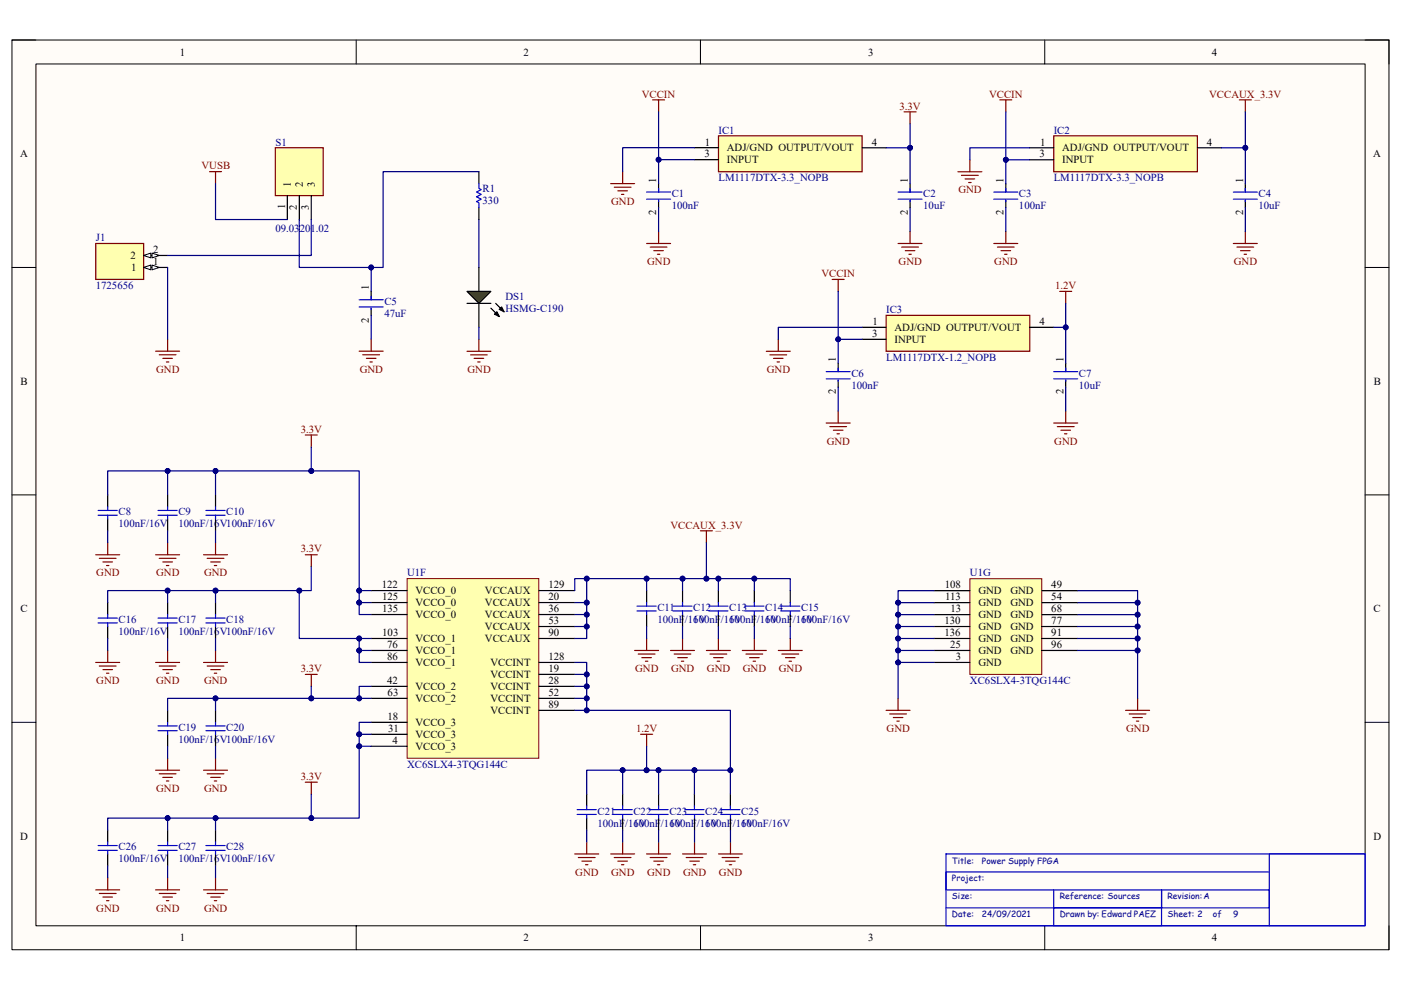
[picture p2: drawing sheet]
<svg xmlns="http://www.w3.org/2000/svg" width="297mm" height="210mm" viewBox="0 0 297 210" stroke-linecap="round" stroke-linejoin="round" font-family="sans-serif">
<path d="M2.5 8.5h292v192.9h-292z" fill="#fffcf8"/>
<path d="M2.5 8.5h292v192.9h-292z" fill="none" stroke="#000" stroke-width=".21"/>
<path d="M7.6 13.6h281.8v182.8h-281.8z" fill="#fffcf8"/>
<g fill="none" stroke="#000" stroke-width=".21">
<path d="M2.5 8.5h5.1M7.6 13.6h281.8v182.8h-281.8zM75.5 8.5v5.1M148.5 8.5v5.1M221.5 8.5v5.1M289.4 8.5h5.1v5.1M2.5 56.7h5.1M289.4 56.7h5.1M2.5 105h5.1M289.4 105h5.1M2.5 153.2h5.1M289.4 153.2h5.1"/>
<path d="M75.5 196.4v5M148.5 196.4v5M221.5 196.4v5M294.5 196.4v5"/>
</g>
<path d="M200.6 181.1h88.8v15.3h-88.8zM223.4 188.7v3.9h22.9v-3.9v7.7h-22.9v-3.8M269.1 184.9h-68.5v3.8h68.5v3.9h-68.5M289.4 181.1h-20.3v15.3" fill="none" stroke="#00f" stroke-width=".25"/>
<path d="M58.4 31.3h10.1v10.2h-10.1z" fill="#ffffb0"/>
<path d="M58.4 31.3h10.1v10.2h-10.1z" fill="none" stroke="#800000" stroke-width=".25"/>
<path d="M60.9 41.5v5.1M63.5 41.5v5.1M66 41.5v5.1" fill="none" stroke="#000" stroke-width=".25"/>
<path d="M20.3 51.6h10.2v7.7h-10.2z" fill="#ffffb0"/>
<path d="M20.3 51.6h10.2v7.7h-10.2z" fill="none" stroke="#800000" stroke-width=".25"/>
<path d="M30.5 56.7h5" fill="none" stroke="#000" stroke-width=".25"/>
<path d="M30.5 56.7l1.5-.5v1z" fill="#f8fcff"/>
<path d="M30.5 56.7l1.5-.5v1z" fill="none" stroke="#000" stroke-width=".21"/>
<path d="M32.2 56.2l1.6 .5-1.6 .5z" fill="#f8fcff"/>
<path d="M32.2 56.2l1.6 .5-1.6 .5z" fill="none" stroke="#000" stroke-width=".21"/>
<path d="M30.5 54.2h5" fill="none" stroke="#000" stroke-width=".25"/>
<path d="M30.5 54.2l1.5-.5v1z" fill="#f8fcff"/>
<path d="M30.5 54.2l1.5-.5v1z" fill="none" stroke="#000" stroke-width=".21"/>
<path d="M32.2 53.7l1.6 .5-1.6 .5z" fill="#f8fcff"/>
<path d="M32.2 53.7l1.6 .5-1.6 .5z" fill="none" stroke="#000" stroke-width=".21"/>
<path d="M101.5 56.7v5.1M78.7 61.8v1.8M78.7 65.4v1.5M101.5 64.3v5.1" fill="none" stroke="#000" stroke-width=".25"/>
<path d="M76.2 63.6h5M76.2 65.1h5M78.7 62.8v.8M78.7 65.4v.2" fill="none" stroke="#00f" stroke-width=".25"/>
<path d="M99 61.8h5.1l-2.6 2.5z" fill="#00bf00"/>
<path d="M101.5 36.4v2.5M101.5 44v2.6M99 64.3h5.1M99 61.8h5.1l-2.6 2.5zM104.1 65.4l1.8 1.7M104.8 66.6l.5-.5 .6 1zM105.1 64.3l1.8 1.8M105.9 65.6l.5-.5 .5 1z" fill="none" stroke="#000" stroke-width=".25"/>
<path d="M104.8 66.6l.5-.5 .6 1zM105.9 65.6l.5-.5 .5 1z" fill="#000"/>
<path d="M101.5 38.9v1.1l.5 .2-1 .5 1 .5-1 .5 1 .5-1 .6 .5 .2v1" fill="none" stroke="#00f" stroke-width=".25"/>
<g fill="none" stroke="#800000" stroke-width=".25">
<path d="M33 74.5h5.1M33.8 75.2h3.5M34.5 76h2.1M35.3 76.8h.5M35.5 71.9v2.6M76.2 74.5h5M76.9 75.2h3.6M77.7 76h2M78.4 76.8h.5M78.7 71.9v2.6M99 74.5h5.1M99.8 75.3h3.5"/>
<path d="M100.5 76h2M101.3 76.8h.5M101.5 72v2.5"/>
</g>
<path d="M152.3 28.8h30.5v7.6h-30.5z" fill="#ffffb0"/>
<path d="M152.3 28.8h30.5v7.6h-30.5z" fill="none" stroke="#800000" stroke-width=".25"/>
<path d="M147.2 31.3h5.1M147.2 33.9h5.1M182.8 31.3h5.1" fill="none" stroke="#000" stroke-width=".25"/>
<path d="M223.4 28.8h30.5v7.6h-30.5z" fill="#ffffb0"/>
<path d="M223.4 28.8h30.5v7.6h-30.5z" fill="none" stroke="#800000" stroke-width=".25"/>
<path d="M218.3 31.3h5.1M218.3 33.9h5.1M253.9 31.3h5" fill="none" stroke="#000" stroke-width=".25"/>
<path d="M187.9 66.9h30.4v7.6h-30.4z" fill="#ffffb0"/>
<g fill="none" stroke="#800000" stroke-width=".25">
<path d="M44.4 36.4h2.6M45.7 36.4v2.5M129.5 38.9h5.1M130.2 39.7h3.6M132 36.4v2.5M138.4 21.2h2.5M139.6 21.2v2.5M191.7 23.7h2.5M193 23.7v2.6M203.1 36.4h5.1M203.9 37.2h3.5M204.6 38h2"/>
<path d="M205.4 38.7h.5M205.6 33.9v2.5M212 21.2h2.5M213.3 21.2v2.5M262.8 21.2h2.5M264 21.2v2.5M131 40.5h2M131.8 41.2h.5M137.1 51.6h5.1M137.9 52.4h3.5M138.6 53.2h2M139.4 53.9h.5"/>
<path d="M139.6 49.1v2.5M176.4 59.3h2.6M177.7 59.3v2.5M190.4 51.6h5.1M191.2 52.4h3.5M191.9 53.2h2.1M192.7 53.9h.5M193 49.1v2.5M210.7 51.6h5.1M211.5 52.4h3.5M212.2 53.2h2.1M213 53.9h.5"/>
<path d="M213.3 49.1v2.5M261.5 51.6h5.1M262.3 52.4h3.5M263 53.2h2M263.8 53.9h.5M264 49.1v2.5M162.5 74.5h5.1M163.2 75.3h3.6M164 76h2M164.8 76.8h.5M165 72v2.5M187.9 66.9h30.4v7.6h-30.4z"/>
<path d="M224.7 61.8h2.5M226 61.8v2.5M175.2 89.7h5.1M175.9 90.5h3.6M176.7 91.2h2M177.5 92h.5M177.7 87.2v2.5M223.4 89.7h5.1M224.2 90.5h3.5M224.9 91.2h2.1M225.7 92h.5M226 87.2v2.5"/>
</g>
<g fill="none" stroke="#000" stroke-width=".25">
<path d="M139.6 38.9v1.8M193 39v1.7M213.3 39v1.7M264 39v1.7M139.6 42.5v1.5M193 42.5v1.5M213.3 42.5v1.5M264 42.5v1.5M177.7 77v1.8M182.8 69.4h5.1M182.8 72h5.1M218.3 69.4h5.1"/>
<path d="M226 77v1.8M177.7 80.6v1.5M226 80.6v1.5"/>
</g>
<g fill="none" stroke="#00f" stroke-width=".25">
<path d="M139.6 40v.7M193 40v.7M213.3 40v.7M264 40v.7M137.1 42.2h5.1M137.1 40.7h5.1M139.6 42.5v.3M190.4 40.7h5.1M190.4 42.2h5.1M193 42.5v.3M210.7 40.7h5.1M210.7 42.2h5.1"/>
<path d="M213.3 42.5v.3M261.5 40.7h5.1M261.5 42.2h5.1M264 42.5v.3M175.2 78.8h5.1M177.7 78.1v.7M223.4 78.8h5.1M226 78.1v.7M175.2 80.3h5.1M177.7 80.6v.3M223.4 80.3h5.1M226 80.6v.3"/>
</g>
<path d="M86.3 122.7h27.9v38.1h-27.9z" fill="#ffffb0"/>
<path d="M86.3 122.7h27.9v38.1h-27.9z" fill="none" stroke="#800000" stroke-width=".21"/>
<g fill="none" stroke="#000" stroke-width=".25">
<path d="M22.8 105v2.5M22.8 110v2.6M35.5 105v2.5M35.5 110v2.6M45.7 105v2.5M45.7 110v2.6M22.8 127.8v2.5M22.8 132.9v2.5M35.5 127.8v2.5M35.5 132.9v2.5M45.7 127.8v2.5M45.7 132.9v2.5"/>
<path d="M78.7 125.3h7.6M78.7 127.8h7.6M78.7 130.3h7.6M78.7 135.4h7.6M78.7 138h7.6M114.2 125.3h7.7M114.2 127.8h7.7M114.2 130.3h7.7M114.2 132.9h7.7M114.2 135.4h7.7M137.1 125.3v2.5M137.1 130.3v2.6"/>
<path d="M144.7 125.3v2.5M144.7 130.3v2.6M152.3 125.3v2.5M152.3 130.3v2.6M159.9 125.3v2.5M159.9 130.3v2.6M167.6 125.3v2.5M167.6 130.3v2.6M35.5 150.7v2.5M35.5 155.7v2.6M45.7 150.7v2.5M45.7 155.7v2.6"/>
<path d="M78.7 140.5h7.6M78.7 145.6h7.6M78.7 148.1h7.6M78.7 153.2h7.6M78.7 155.7h7.6M78.7 158.3h7.6M114.2 140.5h7.7M114.2 143h7.7M114.2 145.6h7.7M114.2 148.1h7.7M114.2 150.7h7.7M22.8 176.1v2.5"/>
<path d="M35.5 176.1v2.5M45.7 176.1v2.5M124.4 168.4v2.6M124.4 173.5v2.6M132 168.4v2.6M132 173.5v2.6M139.6 168.4v2.6M139.6 173.5v2.6M147.2 168.4v2.6M147.3 173.5v2.6M154.9 168.4v2.6M154.9 173.5v2.6"/>
<path d="M22.8 181.1v2.6M35.5 181.1v2.6M45.7 181.1v2.6"/>
</g>
<g fill="none" stroke="#800000" stroke-width=".25">
<path d="M64.7 92.3h2.6M66 92.3v2.5M20.3 117.7h5.1M21.1 118.4h3.5M21.8 119.2h2.1M22.6 120h.5M22.8 115.1v2.6M33 117.7h5.1M33.8 118.4h3.5M34.5 119.2h2.1M35.3 120h.5M35.5 115.1v2.6"/>
<path d="M43.2 117.7h5M43.9 118.4h3.6M44.7 119.2h2M45.4 120h.5M45.7 115.1v2.6M64.7 117.7h2.6M66 117.7v2.5M148.5 112.6h2.5M149.8 112.6v2.5M22.8 138v2.5M35.5 138v2.5M45.7 138v2.5"/>
<path d="M134.6 138h5M135.3 138.7h3.6M136.1 139.5h2M137.1 135.4v2.6M142.2 138h5M142.9 138.7h3.6M143.7 139.5h2M144.7 135.4v2.6M149.8 138h5.1M150.5 138.7h3.6M151.3 139.5h2M152.3 135.4v2.6"/>
<path d="M157.4 138h5.1M158.2 138.7h3.5M158.9 139.5h2M159.9 135.4v2.6M165 138h5.1M165.8 138.7h3.5M166.5 139.5h2.1M167.6 135.4v2.6M20.3 140.5h5.1M21.1 141.3h3.5M21.8 142h2.1M22.6 142.8h.5"/>
<path d="M33 140.5h5.1M33.8 141.3h3.5M34.5 142h2.1M35.3 142.8h.5M43.2 140.5h5M43.9 141.3h3.6M44.7 142h2M45.4 142.8h.5M64.7 143h2.6M66 143v2.6M135.8 155.7h2.6M136.8 140.3h.5"/>
<path d="M137.1 155.7v2.6M144.5 140.3h.5M152.1 140.3h.5M159.7 140.3h.5M167.3 140.3h.5M187.9 150.7h5.1M188.6 151.4h3.6M189.4 152.2h2M190.2 153h.5M190.4 148.1v2.6M238.7 150.7h5M239.4 151.4h3.6"/>
<path d="M240.2 152.2h2M240.9 153h.5M241.2 148.1v2.6M33 163.4h5.1M33.8 164.1h3.5M34.5 164.9h2.1M35.3 165.7h.5M35.5 160.8v2.6M43.2 163.4h5M43.9 164.1h3.6M44.7 164.9h2M45.4 165.7h.5"/>
<path d="M45.7 160.8v2.6M64.7 165.9h2.6M66 165.9v2.5M124.4 178.6v2.5M132 178.6v2.5M139.6 178.6v2.5M147.3 178.6v2.5M154.9 178.6v2.5M20.3 188.7h5.1M21.1 189.5h3.5M21.8 190.3h2.1M22.6 191h.5"/>
<path d="M22.8 186.2v2.5M33 188.7h5.1M33.8 189.5h3.5M34.5 190.3h2.1M35.3 191h.5M35.5 186.2v2.5M43.2 188.7h5M43.9 189.5h3.6M44.7 190.3h2M45.4 191h.5M45.7 186.2v2.5M121.9 181.1h5"/>
<path d="M122.6 181.9h3.6M123.4 182.6h2M124.1 183.4h.5M129.5 181.1h5.1M130.2 181.9h3.6M131 182.6h2M131.8 183.4h.5M137.1 181.1h5.1M137.9 181.9h3.5M138.6 182.6h2M139.4 183.4h.5M144.7 181.1h5.1"/>
<path d="M145.5 181.9h3.5M146.2 182.6h2.1M147 183.4h.5M152.3 181.1h5.1M153.1 181.9h3.6M153.9 182.6h2M154.6 183.4h.5"/>
</g>
<g fill="none" stroke="#00f" stroke-width=".25">
<path d="M20.8 109.3h4.1M20.8 108.3h4.1M22.8 107.5v.8M22.8 109.3v.7M33.5 109.3h4.1M33.5 108.3h4.1M35.5 107.5v.8M35.5 109.3v.7M43.7 109.3h4M43.7 108.3h4M45.7 107.5v.8M45.7 109.3v.7"/>
<path d="M20.8 132.1h4.1M20.8 131.1h4.1M22.8 130.3v.8M22.8 132.1v.8M33.5 132.1h4.1M33.5 131.1h4.1M35.5 130.3v.8M35.5 132.1v.8M43.7 132.1h4M43.7 131.1h4M45.7 130.3v.8M45.7 132.1v.8"/>
<path d="M135.1 129.6h4M135.1 128.6h4M137.1 127.8v.8M137.1 129.6v.7M142.7 129.6h4M142.7 128.6h4M144.7 127.8v.8M144.7 129.6v.7M150.3 129.6h4M150.3 128.6h4M152.3 127.8v.8M152.3 129.6v.7"/>
<path d="M157.9 129.6h4.1M157.9 128.6h4.1M159.9 127.8v.8M159.9 129.6v.7M165.5 129.6h4.1M165.5 128.6h4.1M167.6 127.8v.8M167.6 129.6v.7M33.5 155h4.1M33.5 154h4.1M35.5 153.2v.8M35.5 155v.7"/>
<path d="M43.7 155h4M43.7 154h4M45.7 153.2v.8M45.7 155v.7M20.8 179.3h4.1M22.8 178.6v.7M33.5 179.3h4.1M35.5 178.6v.7M43.7 179.3h4M45.7 178.6v.7M122.4 172.7h4M122.4 171.7h4"/>
<path d="M124.4 171v.7M124.4 172.8v.7M130 172.7h4M130 171.7h4M132 171v.7M132 172.8v.7M137.6 172.7h4.1M137.6 171.7h4.1M139.6 171v.7M139.6 172.8v.7M145.2 172.7h4.1M145.2 171.7h4.1"/>
<path d="M147.2 171v.7M147.3 172.8v.7M152.8 172.7h4.1M152.8 171.7h4.1M154.9 171v.7M154.9 172.8v.7M20.8 180.4h4.1M22.8 180.4v.7M33.5 180.4h4.1M35.5 180.4v.7M43.7 180.4h4M45.7 180.4v.7"/>
</g>
<path d="M205.6 122.7h15.3v20.3h-15.3z" fill="#ffffb0"/>
<path d="M205.6 122.7h15.3v20.3h-15.3z" fill="none" stroke="#800000" stroke-width=".21"/>
<g fill="none" stroke="#000" stroke-width=".25">
<path d="M198 125.3h7.6M198 127.8h7.6M198 130.4h7.6M198 132.9h7.6M198 135.4h7.6M198 138h7.6M220.9 125.3h7.6M220.9 127.8h7.6M220.9 130.4h7.6M220.9 132.9h7.6M220.9 135.4h7.6M220.9 138h7.6"/>
<path d="M198 140.5h7.6"/>
</g>
<path d="M101.5 36.4h-20.3v20.3h-17.7v-10.1M66 46.6v7.6h-30.5M101.5 46.6v10.1" fill="none" stroke="#000080" stroke-width=".25"/>
<circle cx="78.7" cy="56.7" r=".51" fill="#000080"/>
<circle cx="78.7" cy="56.7" r=".51" fill="none" stroke="#000080" stroke-width=".21"/>
<path d="M78.7 56.7v5.1" fill="none" stroke="#000080" stroke-width=".25"/>
<circle cx="78.7" cy="56.7" r=".51" fill="#000080"/>
<circle cx="78.7" cy="56.7" r=".51" fill="none" stroke="#000080" stroke-width=".21"/>
<path d="M147.2 33.9h-7.6v5M78.7 66.9v5M101.5 69.4v2.6" fill="none" stroke="#000080" stroke-width=".25"/>
<circle cx="139.6" cy="33.9" r=".51" fill="#000080"/>
<circle cx="139.6" cy="33.9" r=".51" fill="none" stroke="#000080" stroke-width=".21"/>
<path d="M187.9 31.3h5.1v7.7" fill="none" stroke="#000080" stroke-width=".25"/>
<circle cx="193" cy="31.3" r=".51" fill="#000080"/>
<circle cx="193" cy="31.3" r=".51" fill="none" stroke="#000080" stroke-width=".21"/>
<path d="M218.3 33.9h-5v5.1" fill="none" stroke="#000080" stroke-width=".25"/>
<circle cx="213.3" cy="33.9" r=".51" fill="#000080"/>
<circle cx="213.3" cy="33.9" r=".51" fill="none" stroke="#000080" stroke-width=".21"/>
<path d="M258.9 31.3h5.1v7.7" fill="none" stroke="#000080" stroke-width=".25"/>
<circle cx="264" cy="31.3" r=".51" fill="#000080"/>
<circle cx="264" cy="31.3" r=".51" fill="none" stroke="#000080" stroke-width=".21"/>
<path d="M223.4 69.4h2.6v7.6" fill="none" stroke="#000080" stroke-width=".25"/>
<circle cx="225.9" cy="69.4" r=".51" fill="#000080"/>
<circle cx="225.9" cy="69.4" r=".51" fill="none" stroke="#000080" stroke-width=".21"/>
<path d="M182.8 72h-5.1v5" fill="none" stroke="#000080" stroke-width=".25"/>
<circle cx="177.7" cy="72" r=".51" fill="#000080"/>
<circle cx="177.7" cy="72" r=".51" fill="none" stroke="#000080" stroke-width=".21"/>
<path d="M139.6 23.7v10.2M147.2 31.3h-15.2v5.1M218.3 31.3h-12.7v2.6M139.6 44v5.1M193 44v5.1M213.3 44v5.1M264 44v5.1M182.8 69.4h-17.8v2.6M177.7 82.1v5.1M226 82.1v5.1" fill="none" stroke="#000080" stroke-width=".25"/>
<circle cx="139.6" cy="33.9" r=".51" fill="#000080"/>
<circle cx="139.6" cy="33.9" r=".51" fill="none" stroke="#000080" stroke-width=".21"/>
<path d="M193 26.3v5" fill="none" stroke="#000080" stroke-width=".25"/>
<circle cx="193" cy="31.3" r=".51" fill="#000080"/>
<circle cx="193" cy="31.3" r=".51" fill="none" stroke="#000080" stroke-width=".21"/>
<path d="M213.3 23.7v10.2" fill="none" stroke="#000080" stroke-width=".25"/>
<circle cx="213.3" cy="33.9" r=".51" fill="#000080"/>
<circle cx="213.3" cy="33.9" r=".51" fill="none" stroke="#000080" stroke-width=".21"/>
<path d="M264 23.7v7.6" fill="none" stroke="#000080" stroke-width=".25"/>
<circle cx="264" cy="31.3" r=".51" fill="#000080"/>
<circle cx="264" cy="31.3" r=".51" fill="none" stroke="#000080" stroke-width=".21"/>
<path d="M226 64.3v5.1" fill="none" stroke="#000080" stroke-width=".25"/>
<circle cx="225.9" cy="69.4" r=".51" fill="#000080"/>
<circle cx="225.9" cy="69.4" r=".51" fill="none" stroke="#000080" stroke-width=".21"/>
<path d="M177.7 61.8v10.2" fill="none" stroke="#000080" stroke-width=".25"/>
<circle cx="177.7" cy="72" r=".51" fill="#000080"/>
<circle cx="177.7" cy="72" r=".51" fill="none" stroke="#000080" stroke-width=".21"/>
<path d="M45.7 38.9v7.7h15.2M35.5 99.9v5.1" fill="none" stroke="#000080" stroke-width=".25"/>
<circle cx="35.5" cy="99.9" r=".51" fill="#000080"/>
<circle cx="35.5" cy="99.9" r=".51" fill="none" stroke="#000080" stroke-width=".21"/>
<path d="M45.7 99.9v5.1" fill="none" stroke="#000080" stroke-width=".25"/>
<circle cx="45.7" cy="99.9" r=".51" fill="#000080"/>
<circle cx="45.7" cy="99.9" r=".51" fill="none" stroke="#000080" stroke-width=".21"/>
<path d="M76.2 125.3v2.5h2.5" fill="none" stroke="#000080" stroke-width=".25"/>
<circle cx="76.2" cy="127.8" r=".51" fill="#000080"/>
<circle cx="76.2" cy="127.8" r=".51" fill="none" stroke="#000080" stroke-width=".21"/>
<circle cx="76.2" cy="125.3" r=".51" fill="#000080"/>
<circle cx="76.2" cy="125.3" r=".51" fill="none" stroke="#000080" stroke-width=".21"/>
<path d="M76.2 127.8v2.5h2.5" fill="none" stroke="#000080" stroke-width=".25"/>
<circle cx="76.2" cy="127.8" r=".51" fill="#000080"/>
<circle cx="76.2" cy="127.8" r=".51" fill="none" stroke="#000080" stroke-width=".21"/>
<path d="M22.8 127.8v-2.5h40.7v10.1h15.2" fill="none" stroke="#000080" stroke-width=".25"/>
<circle cx="76.2" cy="135.4" r=".51" fill="#000080"/>
<circle cx="76.2" cy="135.4" r=".51" fill="none" stroke="#000080" stroke-width=".21"/>
<circle cx="63.5" cy="125.3" r=".51" fill="#000080"/>
<circle cx="63.5" cy="125.3" r=".51" fill="none" stroke="#000080" stroke-width=".21"/>
<circle cx="45.7" cy="125.3" r=".51" fill="#000080"/>
<circle cx="45.7" cy="125.3" r=".51" fill="none" stroke="#000080" stroke-width=".21"/>
<circle cx="35.5" cy="125.3" r=".51" fill="#000080"/>
<circle cx="35.5" cy="125.3" r=".51" fill="none" stroke="#000080" stroke-width=".21"/>
<path d="M35.5 125.3v2.5" fill="none" stroke="#000080" stroke-width=".25"/>
<circle cx="35.5" cy="125.3" r=".51" fill="#000080"/>
<circle cx="35.5" cy="125.3" r=".51" fill="none" stroke="#000080" stroke-width=".21"/>
<path d="M45.7 125.3v2.5" fill="none" stroke="#000080" stroke-width=".25"/>
<circle cx="45.7" cy="125.3" r=".51" fill="#000080"/>
<circle cx="45.7" cy="125.3" r=".51" fill="none" stroke="#000080" stroke-width=".21"/>
<path d="M76.2 135.4v5.1h2.5" fill="none" stroke="#000080" stroke-width=".25"/>
<circle cx="76.2" cy="138" r=".51" fill="#000080"/>
<circle cx="76.2" cy="138" r=".51" fill="none" stroke="#000080" stroke-width=".21"/>
<circle cx="76.2" cy="135.4" r=".51" fill="#000080"/>
<circle cx="76.2" cy="135.4" r=".51" fill="none" stroke="#000080" stroke-width=".21"/>
<path d="M76.2 138h2.5" fill="none" stroke="#000080" stroke-width=".25"/>
<circle cx="76.2" cy="138" r=".51" fill="#000080"/>
<circle cx="76.2" cy="138" r=".51" fill="none" stroke="#000080" stroke-width=".21"/>
<path d="M78.7 158.3h-2.5v15.2h-53.4v2.6" fill="none" stroke="#000080" stroke-width=".25"/>
<circle cx="76.2" cy="158.3" r=".51" fill="#000080"/>
<circle cx="76.2" cy="158.3" r=".51" fill="none" stroke="#000080" stroke-width=".21"/>
<circle cx="66" cy="173.5" r=".5" fill="#000080"/>
<circle cx="66" cy="173.5" r=".5" fill="none" stroke="#000080" stroke-width=".21"/>
<circle cx="45.7" cy="173.5" r=".51" fill="#000080"/>
<circle cx="45.7" cy="173.5" r=".51" fill="none" stroke="#000080" stroke-width=".21"/>
<circle cx="35.5" cy="173.5" r=".51" fill="#000080"/>
<circle cx="35.5" cy="173.5" r=".51" fill="none" stroke="#000080" stroke-width=".21"/>
<path d="M35.5 173.5v2.6" fill="none" stroke="#000080" stroke-width=".25"/>
<circle cx="35.5" cy="173.5" r=".51" fill="#000080"/>
<circle cx="35.5" cy="173.5" r=".51" fill="none" stroke="#000080" stroke-width=".21"/>
<path d="M45.7 173.5v2.6" fill="none" stroke="#000080" stroke-width=".25"/>
<circle cx="45.7" cy="173.5" r=".51" fill="#000080"/>
<circle cx="45.7" cy="173.5" r=".51" fill="none" stroke="#000080" stroke-width=".21"/>
<path d="M78.7 153.2h-2.5v5.1" fill="none" stroke="#000080" stroke-width=".25"/>
<circle cx="76.2" cy="155.7" r=".51" fill="#000080"/>
<circle cx="76.2" cy="155.7" r=".51" fill="none" stroke="#000080" stroke-width=".21"/>
<circle cx="76.2" cy="158.3" r=".51" fill="#000080"/>
<circle cx="76.2" cy="158.3" r=".51" fill="none" stroke="#000080" stroke-width=".21"/>
<path d="M76.2 155.7h2.5" fill="none" stroke="#000080" stroke-width=".25"/>
<circle cx="76.2" cy="155.7" r=".51" fill="#000080"/>
<circle cx="76.2" cy="155.7" r=".51" fill="none" stroke="#000080" stroke-width=".21"/>
<path d="M121.9 150.7h33v17.7" fill="none" stroke="#000080" stroke-width=".25"/>
<circle cx="124.4" cy="150.7" r=".51" fill="#000080"/>
<circle cx="124.4" cy="150.7" r=".51" fill="none" stroke="#000080" stroke-width=".21"/>
<circle cx="154.9" cy="163.4" r=".51" fill="#000080"/>
<circle cx="154.9" cy="163.4" r=".51" fill="none" stroke="#000080" stroke-width=".21"/>
<path d="M154.9 163.4h-30.5v5" fill="none" stroke="#000080" stroke-width=".25"/>
<circle cx="132" cy="163.4" r=".51" fill="#000080"/>
<circle cx="132" cy="163.4" r=".51" fill="none" stroke="#000080" stroke-width=".21"/>
<circle cx="137.1" cy="163.4" r=".51" fill="#000080"/>
<circle cx="137.1" cy="163.4" r=".51" fill="none" stroke="#000080" stroke-width=".21"/>
<circle cx="139.6" cy="163.4" r=".51" fill="#000080"/>
<circle cx="139.6" cy="163.4" r=".51" fill="none" stroke="#000080" stroke-width=".21"/>
<circle cx="147.2" cy="163.4" r=".51" fill="#000080"/>
<circle cx="147.2" cy="163.4" r=".51" fill="none" stroke="#000080" stroke-width=".21"/>
<circle cx="154.9" cy="163.4" r=".51" fill="#000080"/>
<circle cx="154.9" cy="163.4" r=".51" fill="none" stroke="#000080" stroke-width=".21"/>
<path d="M132 163.4v5" fill="none" stroke="#000080" stroke-width=".25"/>
<circle cx="132" cy="163.4" r=".51" fill="#000080"/>
<circle cx="132" cy="163.4" r=".51" fill="none" stroke="#000080" stroke-width=".21"/>
<path d="M139.6 163.4v5" fill="none" stroke="#000080" stroke-width=".25"/>
<circle cx="139.6" cy="163.4" r=".51" fill="#000080"/>
<circle cx="139.6" cy="163.4" r=".51" fill="none" stroke="#000080" stroke-width=".21"/>
<path d="M147.2 163.4v5" fill="none" stroke="#000080" stroke-width=".25"/>
<circle cx="147.2" cy="163.4" r=".51" fill="#000080"/>
<circle cx="147.2" cy="163.4" r=".51" fill="none" stroke="#000080" stroke-width=".21"/>
<path d="M121.9 148.1h2.5v2.6" fill="none" stroke="#000080" stroke-width=".25"/>
<circle cx="124.4" cy="148.1" r=".51" fill="#000080"/>
<circle cx="124.4" cy="148.1" r=".51" fill="none" stroke="#000080" stroke-width=".21"/>
<circle cx="124.4" cy="150.7" r=".51" fill="#000080"/>
<circle cx="124.4" cy="150.7" r=".51" fill="none" stroke="#000080" stroke-width=".21"/>
<path d="M121.9 140.5h2.5v7.6" fill="none" stroke="#000080" stroke-width=".25"/>
<circle cx="124.4" cy="143" r=".51" fill="#000080"/>
<circle cx="124.4" cy="143" r=".51" fill="none" stroke="#000080" stroke-width=".21"/>
<circle cx="124.4" cy="145.6" r=".51" fill="#000080"/>
<circle cx="124.4" cy="145.6" r=".51" fill="none" stroke="#000080" stroke-width=".21"/>
<circle cx="124.4" cy="148.1" r=".51" fill="#000080"/>
<circle cx="124.4" cy="148.1" r=".51" fill="none" stroke="#000080" stroke-width=".21"/>
<path d="M121.9 145.6h2.5" fill="none" stroke="#000080" stroke-width=".25"/>
<circle cx="124.4" cy="145.6" r=".51" fill="#000080"/>
<circle cx="124.4" cy="145.6" r=".51" fill="none" stroke="#000080" stroke-width=".21"/>
<path d="M121.9 143h2.5" fill="none" stroke="#000080" stroke-width=".25"/>
<circle cx="124.4" cy="143" r=".51" fill="#000080"/>
<circle cx="124.4" cy="143" r=".51" fill="none" stroke="#000080" stroke-width=".21"/>
<path d="M121.9 125.3v-2.6h4.5h41.2v2.6" fill="none" stroke="#000080" stroke-width=".25"/>
<circle cx="124.4" cy="122.7" r=".51" fill="#000080"/>
<circle cx="124.4" cy="122.7" r=".51" fill="none" stroke="#000080" stroke-width=".21"/>
<circle cx="137.1" cy="122.7" r=".51" fill="#000080"/>
<circle cx="137.1" cy="122.7" r=".51" fill="none" stroke="#000080" stroke-width=".21"/>
<circle cx="144.7" cy="122.7" r=".51" fill="#000080"/>
<circle cx="144.7" cy="122.7" r=".51" fill="none" stroke="#000080" stroke-width=".21"/>
<circle cx="149.8" cy="122.7" r=".51" fill="#000080"/>
<circle cx="149.8" cy="122.7" r=".51" fill="none" stroke="#000080" stroke-width=".21"/>
<circle cx="152.3" cy="122.7" r=".51" fill="#000080"/>
<circle cx="152.3" cy="122.7" r=".51" fill="none" stroke="#000080" stroke-width=".21"/>
<circle cx="159.9" cy="122.7" r=".51" fill="#000080"/>
<circle cx="159.9" cy="122.7" r=".51" fill="none" stroke="#000080" stroke-width=".21"/>
<path d="M159.9 122.7v2.6" fill="none" stroke="#000080" stroke-width=".25"/>
<circle cx="159.9" cy="122.7" r=".51" fill="#000080"/>
<circle cx="159.9" cy="122.7" r=".51" fill="none" stroke="#000080" stroke-width=".21"/>
<path d="M152.3 122.7v2.6" fill="none" stroke="#000080" stroke-width=".25"/>
<circle cx="152.3" cy="122.7" r=".51" fill="#000080"/>
<circle cx="152.3" cy="122.7" r=".51" fill="none" stroke="#000080" stroke-width=".21"/>
<path d="M144.7 122.7v2.6" fill="none" stroke="#000080" stroke-width=".25"/>
<circle cx="144.7" cy="122.7" r=".51" fill="#000080"/>
<circle cx="144.7" cy="122.7" r=".51" fill="none" stroke="#000080" stroke-width=".21"/>
<path d="M137.1 122.7v2.6" fill="none" stroke="#000080" stroke-width=".25"/>
<circle cx="137.1" cy="122.7" r=".51" fill="#000080"/>
<circle cx="137.1" cy="122.7" r=".51" fill="none" stroke="#000080" stroke-width=".21"/>
<path d="M124.4 122.7v12.7h-2.5" fill="none" stroke="#000080" stroke-width=".25"/>
<circle cx="124.4" cy="132.9" r=".51" fill="#000080"/>
<circle cx="124.4" cy="132.9" r=".51" fill="none" stroke="#000080" stroke-width=".21"/>
<circle cx="124.4" cy="130.3" r=".51" fill="#000080"/>
<circle cx="124.4" cy="130.3" r=".51" fill="none" stroke="#000080" stroke-width=".21"/>
<circle cx="124.4" cy="127.8" r=".51" fill="#000080"/>
<circle cx="124.4" cy="127.8" r=".51" fill="none" stroke="#000080" stroke-width=".21"/>
<circle cx="124.4" cy="122.7" r=".51" fill="#000080"/>
<circle cx="124.4" cy="122.7" r=".51" fill="none" stroke="#000080" stroke-width=".21"/>
<path d="M121.9 127.8h2.5" fill="none" stroke="#000080" stroke-width=".25"/>
<circle cx="124.4" cy="127.8" r=".51" fill="#000080"/>
<circle cx="124.4" cy="127.8" r=".51" fill="none" stroke="#000080" stroke-width=".21"/>
<path d="M121.9 130.3h2.5" fill="none" stroke="#000080" stroke-width=".25"/>
<circle cx="124.4" cy="130.3" r=".51" fill="#000080"/>
<circle cx="124.4" cy="130.3" r=".51" fill="none" stroke="#000080" stroke-width=".21"/>
<path d="M121.9 132.9h2.5" fill="none" stroke="#000080" stroke-width=".25"/>
<circle cx="124.4" cy="132.9" r=".51" fill="#000080"/>
<circle cx="124.4" cy="132.9" r=".51" fill="none" stroke="#000080" stroke-width=".21"/>
<path d="M22.8 105v-5.1h53.4v25.4h2.5" fill="none" stroke="#000080" stroke-width=".25"/>
<circle cx="76.2" cy="125.3" r=".51" fill="#000080"/>
<circle cx="76.2" cy="125.3" r=".51" fill="none" stroke="#000080" stroke-width=".21"/>
<circle cx="66" cy="99.9" r=".51" fill="#000080"/>
<circle cx="66" cy="99.9" r=".51" fill="none" stroke="#000080" stroke-width=".21"/>
<circle cx="45.7" cy="99.9" r=".51" fill="#000080"/>
<circle cx="45.7" cy="99.9" r=".51" fill="none" stroke="#000080" stroke-width=".21"/>
<circle cx="35.5" cy="99.9" r=".51" fill="#000080"/>
<circle cx="35.5" cy="99.9" r=".51" fill="none" stroke="#000080" stroke-width=".21"/>
<path d="M78.7 148.1h-43.2v2.6" fill="none" stroke="#000080" stroke-width=".25"/>
<circle cx="76.2" cy="148.1" r=".51" fill="#000080"/>
<circle cx="76.2" cy="148.1" r=".51" fill="none" stroke="#000080" stroke-width=".21"/>
<circle cx="66" cy="148.1" r=".51" fill="#000080"/>
<circle cx="66" cy="148.1" r=".51" fill="none" stroke="#000080" stroke-width=".21"/>
<circle cx="45.7" cy="148.1" r=".51" fill="#000080"/>
<circle cx="45.7" cy="148.1" r=".51" fill="none" stroke="#000080" stroke-width=".21"/>
<path d="M45.7 148.1v2.6" fill="none" stroke="#000080" stroke-width=".25"/>
<circle cx="45.7" cy="148.1" r=".51" fill="#000080"/>
<circle cx="45.7" cy="148.1" r=".51" fill="none" stroke="#000080" stroke-width=".21"/>
<path d="M78.7 145.6h-2.5v2.5" fill="none" stroke="#000080" stroke-width=".25"/>
<circle cx="76.2" cy="148.1" r=".51" fill="#000080"/>
<circle cx="76.2" cy="148.1" r=".51" fill="none" stroke="#000080" stroke-width=".21"/>
<g fill="none" stroke="#000080" stroke-width=".25">
<path d="M66 94.8v5.1M22.8 112.6v2.5M35.5 112.6v2.5M45.7 112.6v2.5M22.8 135.4v2.6M35.5 135.4v2.6M45.7 135.4v2.6M137.1 132.9v2.5M144.7 132.9v2.5M152.3 132.9v2.5M159.9 132.9v2.5M167.6 132.9v2.5"/>
<path d="M35.5 158.3v2.5M45.7 158.3v2.5M124.4 176.1v2.5M132 176.1v2.5M139.6 176.1v2.5M147.3 176.1v2.5M154.9 176.1v2.5M22.8 183.7v2.5M35.5 183.7v2.5M45.7 183.7v2.5"/>
</g>
<circle cx="66" cy="99.9" r=".51" fill="#000080"/>
<circle cx="66" cy="99.9" r=".51" fill="none" stroke="#000080" stroke-width=".21"/>
<path d="M66 120.2v5.1h-2.5" fill="none" stroke="#000080" stroke-width=".25"/>
<circle cx="63.5" cy="125.3" r=".51" fill="#000080"/>
<circle cx="63.5" cy="125.3" r=".51" fill="none" stroke="#000080" stroke-width=".21"/>
<path d="M66 145.6v2.5" fill="none" stroke="#000080" stroke-width=".25"/>
<circle cx="66" cy="148.1" r=".51" fill="#000080"/>
<circle cx="66" cy="148.1" r=".51" fill="none" stroke="#000080" stroke-width=".21"/>
<path d="M66 168.4v5.1" fill="none" stroke="#000080" stroke-width=".25"/>
<circle cx="66" cy="173.5" r=".5" fill="#000080"/>
<circle cx="66" cy="173.5" r=".5" fill="none" stroke="#000080" stroke-width=".21"/>
<path d="M137.1 158.3v5.1" fill="none" stroke="#000080" stroke-width=".25"/>
<circle cx="137.1" cy="163.4" r=".51" fill="#000080"/>
<circle cx="137.1" cy="163.4" r=".51" fill="none" stroke="#000080" stroke-width=".21"/>
<path d="M149.8 115.1v7.6" fill="none" stroke="#000080" stroke-width=".25"/>
<circle cx="149.8" cy="122.7" r=".51" fill="#000080"/>
<circle cx="149.8" cy="122.7" r=".51" fill="none" stroke="#000080" stroke-width=".21"/>
<path d="M228.5 138h12.7v10.1" fill="none" stroke="#000080" stroke-width=".25"/>
<circle cx="241.2" cy="138" r=".51" fill="#000080"/>
<circle cx="241.2" cy="138" r=".51" fill="none" stroke="#000080" stroke-width=".21"/>
<path d="M198 140.5h-7.6v7.6" fill="none" stroke="#000080" stroke-width=".25"/>
<circle cx="190.4" cy="140.5" r=".51" fill="#000080"/>
<circle cx="190.4" cy="140.5" r=".51" fill="none" stroke="#000080" stroke-width=".21"/>
<path d="M228.5 125.3h12.7v12.7" fill="none" stroke="#000080" stroke-width=".25"/>
<circle cx="241.2" cy="127.8" r=".51" fill="#000080"/>
<circle cx="241.2" cy="127.8" r=".51" fill="none" stroke="#000080" stroke-width=".21"/>
<circle cx="241.2" cy="130.4" r=".51" fill="#000080"/>
<circle cx="241.2" cy="130.4" r=".51" fill="none" stroke="#000080" stroke-width=".21"/>
<circle cx="241.2" cy="132.9" r=".51" fill="#000080"/>
<circle cx="241.2" cy="132.9" r=".51" fill="none" stroke="#000080" stroke-width=".21"/>
<circle cx="241.2" cy="135.4" r=".51" fill="#000080"/>
<circle cx="241.2" cy="135.4" r=".51" fill="none" stroke="#000080" stroke-width=".21"/>
<circle cx="241.2" cy="138" r=".51" fill="#000080"/>
<circle cx="241.2" cy="138" r=".51" fill="none" stroke="#000080" stroke-width=".21"/>
<path d="M228.5 127.8h12.7" fill="none" stroke="#000080" stroke-width=".25"/>
<circle cx="241.2" cy="127.8" r=".51" fill="#000080"/>
<circle cx="241.2" cy="127.8" r=".51" fill="none" stroke="#000080" stroke-width=".21"/>
<path d="M228.5 130.4h12.7" fill="none" stroke="#000080" stroke-width=".25"/>
<circle cx="241.2" cy="130.4" r=".51" fill="#000080"/>
<circle cx="241.2" cy="130.4" r=".51" fill="none" stroke="#000080" stroke-width=".21"/>
<path d="M228.5 132.9h12.7" fill="none" stroke="#000080" stroke-width=".25"/>
<circle cx="241.2" cy="132.9" r=".51" fill="#000080"/>
<circle cx="241.2" cy="132.9" r=".51" fill="none" stroke="#000080" stroke-width=".21"/>
<path d="M228.5 135.4h12.7" fill="none" stroke="#000080" stroke-width=".25"/>
<circle cx="241.2" cy="135.4" r=".51" fill="#000080"/>
<circle cx="241.2" cy="135.4" r=".51" fill="none" stroke="#000080" stroke-width=".21"/>
<path d="M198 138h-7.6v2.5" fill="none" stroke="#000080" stroke-width=".25"/>
<circle cx="190.4" cy="138" r=".51" fill="#000080"/>
<circle cx="190.4" cy="138" r=".51" fill="none" stroke="#000080" stroke-width=".21"/>
<circle cx="190.4" cy="140.5" r=".51" fill="#000080"/>
<circle cx="190.4" cy="140.5" r=".51" fill="none" stroke="#000080" stroke-width=".21"/>
<path d="M198 135.4h-7.6v2.6" fill="none" stroke="#000080" stroke-width=".25"/>
<circle cx="190.4" cy="135.4" r=".51" fill="#000080"/>
<circle cx="190.4" cy="135.4" r=".51" fill="none" stroke="#000080" stroke-width=".21"/>
<circle cx="190.4" cy="138" r=".51" fill="#000080"/>
<circle cx="190.4" cy="138" r=".51" fill="none" stroke="#000080" stroke-width=".21"/>
<path d="M198 132.9h-7.6v2.5" fill="none" stroke="#000080" stroke-width=".25"/>
<circle cx="190.4" cy="132.9" r=".51" fill="#000080"/>
<circle cx="190.4" cy="132.9" r=".51" fill="none" stroke="#000080" stroke-width=".21"/>
<circle cx="190.4" cy="135.4" r=".51" fill="#000080"/>
<circle cx="190.4" cy="135.4" r=".51" fill="none" stroke="#000080" stroke-width=".21"/>
<path d="M198 130.4h-7.6v2.5" fill="none" stroke="#000080" stroke-width=".25"/>
<circle cx="190.4" cy="130.4" r=".51" fill="#000080"/>
<circle cx="190.4" cy="130.4" r=".51" fill="none" stroke="#000080" stroke-width=".21"/>
<circle cx="190.4" cy="132.9" r=".51" fill="#000080"/>
<circle cx="190.4" cy="132.9" r=".51" fill="none" stroke="#000080" stroke-width=".21"/>
<path d="M198 127.8h-7.6v2.6" fill="none" stroke="#000080" stroke-width=".25"/>
<circle cx="190.4" cy="127.8" r=".51" fill="#000080"/>
<circle cx="190.4" cy="127.8" r=".51" fill="none" stroke="#000080" stroke-width=".21"/>
<circle cx="190.4" cy="130.4" r=".51" fill="#000080"/>
<circle cx="190.4" cy="130.4" r=".51" fill="none" stroke="#000080" stroke-width=".21"/>
<path d="M198 125.3h-7.6v2.5" fill="none" stroke="#000080" stroke-width=".25"/>
<circle cx="190.4" cy="127.8" r=".51" fill="#000080"/>
<circle cx="190.4" cy="127.8" r=".51" fill="none" stroke="#000080" stroke-width=".21"/>
<path d="M35.5 56.7v15.2" fill="none" stroke="#000080" stroke-width=".25"/>
<g font-size="2.3">
<text x="38.2" y="11.8">1</text>
<text x="111" y="11.8">2</text>
<text x="184.1" y="11.8">3</text>
<text x="256.9" y="11.8">4</text>
<text x="4.3" y="33.4">A</text>
<text x="149.3" y="33.4">3</text>
<text x="149.4" y="30.9">1</text>
<text x="154.1" y="32.1">ADJ/GND OUTPUT/VOUT</text>
<text x="154.1" y="34.7">INPUT</text>
<text x="184.8" y="30.9">4</text>
<text x="220.4" y="33.4">3</text>
<text x="220.5" y="30.9">1</text>
<text x="225.2" y="32.1">ADJ/GND OUTPUT/VOUT</text>
<text x="225.2" y="34.7">INPUT</text>
<text x="255.9" y="30.9">4</text>
<text x="291.1" y="33.4">A</text>
<text x="61.7" y="39.7" transform="rotate(-90 61.7 39.7)">1</text>
<text x="64.2" y="39.7" transform="rotate(-90 64.2 39.7)">2</text>
<text x="66.8" y="39.7" transform="rotate(-90 66.8 39.7)">3</text>
<text x="139.1" y="38.7" transform="rotate(-90 139.1 38.7)">1</text>
<text x="192.4" y="38.7" transform="rotate(-90 192.4 38.7)">1</text>
<text x="212.8" y="38.7" transform="rotate(-90 212.8 38.7)">1</text>
<text x="263.5" y="38.7" transform="rotate(-90 263.5 38.7)">1</text>
<text x="60.4" y="44.4" transform="rotate(-90 60.4 44.4)">1</text>
<text x="63" y="44.6" transform="rotate(-90 63 44.6)">2</text>
<text x="65.5" y="44.5" transform="rotate(-90 65.5 44.5)">3</text>
<text x="139.1" y="45.6" transform="rotate(-90 139.1 45.6)">2</text>
<text x="192.4" y="45.6" transform="rotate(-90 192.4 45.6)">2</text>
<text x="212.8" y="45.6" transform="rotate(-90 212.8 45.6)">2</text>
<text x="263.5" y="45.6" transform="rotate(-90 263.5 45.6)">2</text>
<text x="32.5" y="53.7">2</text>
<text x="27.6" y="55">2</text>
<text x="27.8" y="57.5">1</text>
<text x="32.5" y="56.2">1</text>
<text x="78.2" y="61.6" transform="rotate(-90 78.2 61.6)">1</text>
<text x="78.2" y="68.5" transform="rotate(-90 78.2 68.5)">2</text>
<text x="184.9" y="71.5">3</text>
<text x="185" y="68.9">1</text>
<text x="189.6" y="70.2">ADJ/GND OUTPUT/VOUT</text>
<text x="220.4" y="68.9">4</text>
<text x="177.2" y="76.8" transform="rotate(-90 177.2 76.8)">1</text>
<text x="189.6" y="72.7">INPUT</text>
<text x="225.5" y="76.8" transform="rotate(-90 225.5 76.8)">1</text>
<text x="4.4" y="81.6">B</text>
<text x="177.2" y="83.7" transform="rotate(-90 177.2 83.7)">2</text>
<text x="225.5" y="83.7" transform="rotate(-90 225.5 83.7)">2</text>
<text x="291.2" y="81.6">B</text>
<text x="80.9" y="124.8">122</text>
<text x="116.3" y="124.8">129</text>
<text x="200.3" y="124.8">108</text>
<text x="222.9" y="124.8">49</text>
<text x="4.4" y="129.9">C</text>
<text x="81" y="127.3">125</text>
<text x="81" y="129.9">135</text>
<text x="88.1" y="126.1">VCCO_0</text>
<text x="88.1" y="128.6">VCCO_0</text>
<text x="88.1" y="131.1">VCCO_0</text>
<text x="102.8" y="126.1">VCCAUX</text>
<text x="102.8" y="128.6">VCCAUX</text>
<text x="102.8" y="131.1">VCCAUX</text>
<text x="116.3" y="127.3">20</text>
<text x="116.3" y="129.9">36</text>
<text x="200.4" y="127.3">113</text>
<text x="201.5" y="129.9">13</text>
<text x="207.4" y="126.1">GND</text>
<text x="207.4" y="128.6">GND</text>
<text x="207.4" y="131.1">GND</text>
<text x="214.2" y="126.1">GND</text>
<text x="214.2" y="128.6">GND</text>
<text x="214.2" y="131.1">GND</text>
<text x="222.9" y="127.3">54</text>
<text x="222.9" y="129.9">68</text>
<text x="291.2" y="129.9">C</text>
<text x="81" y="134.9">103</text>
<text x="82.1" y="137.5">76</text>
<text x="88.1" y="136.2">VCCO_1</text>
<text x="102.8" y="133.7">VCCAUX</text>
<text x="102.8" y="136.2">VCCAUX</text>
<text x="116.3" y="132.4">53</text>
<text x="116.3" y="134.9">90</text>
<text x="200.3" y="132.4">130</text>
<text x="200.3" y="134.9">136</text>
<text x="201.5" y="137.5">25</text>
<text x="207.4" y="133.7">GND</text>
<text x="207.4" y="136.2">GND</text>
<text x="214.2" y="133.7">GND</text>
<text x="214.2" y="136.2">GND</text>
<text x="222.9" y="132.4">77</text>
<text x="222.9" y="134.9">91</text>
<text x="222.9" y="137.5">96</text>
<text x="82.1" y="140">86</text>
<text x="88.1" y="138.7">VCCO_1</text>
<text x="88.1" y="141.3">VCCO_1</text>
<text x="104" y="141.3">VCCINT</text>
<text x="104" y="143.8">VCCINT</text>
<text x="116.3" y="140">128</text>
<text x="116.3" y="142.6">19</text>
<text x="202.6" y="140">3</text>
<text x="207.4" y="138.7">GND</text>
<text x="207.4" y="141.3">GND</text>
<text x="214.2" y="138.7">GND</text>
<text x="82.1" y="145.1">42</text>
<text x="82.2" y="147.6">63</text>
<text x="88.1" y="146.4">VCCO_2</text>
<text x="88.1" y="148.9">VCCO_2</text>
<text x="104" y="146.4">VCCINT</text>
<text x="104" y="148.9">VCCINT</text>
<text x="116.3" y="145.1">28</text>
<text x="116.3" y="147.6">52</text>
<text x="82.1" y="152.7">18</text>
<text x="82.3" y="155.3">31</text>
<text x="88.1" y="154">VCCO_3</text>
<text x="104" y="151.4">VCCINT</text>
<text x="116.3" y="150.2">89</text>
<text x="83.2" y="157.8">4</text>
<text x="88.1" y="156.5">VCCO_3</text>
<text x="88.1" y="159.1">VCCO_3</text>
<text x="4.3" y="178.1">D</text>
<text x="291.2" y="178.1">D</text>
<text x="38.2" y="199.7">1</text>
<text x="111" y="199.7">2</text>
<text x="184.1" y="199.7">3</text>
<text x="256.9" y="199.7">4</text>
</g>
<g font-size="2.3" fill="#800000">
<text x="136.1" y="20.7">VCCIN</text>
<text x="190.7" y="23.2">3.3V</text>
<text x="209.7" y="20.7">VCCIN</text>
<text x="256.4" y="20.7">VCCAUX_3.3V</text>
<text x="42.7" y="35.9">VUSB</text>
<text x="203.2" y="41">GND</text>
<text x="129.6" y="43.5">GND</text>
<text x="137.2" y="56.2">GND</text>
<text x="174.2" y="58.8">VCCIN</text>
<text x="190.5" y="56.2">GND</text>
<text x="210.8" y="56.2">GND</text>
<text x="261.6" y="56.2">GND</text>
<text x="223.7" y="61.3">1.2V</text>
<text x="33.1" y="79.1">GND</text>
<text x="76.3" y="79.1">GND</text>
<text x="99.1" y="79.1">GND</text>
<text x="162.6" y="79.1">GND</text>
<text x="63.8" y="91.8">3.3V</text>
<text x="175.3" y="94.3">GND</text>
<text x="223.5" y="94.3">GND</text>
<text x="142.1" y="112.1">VCCAUX_3.3V</text>
<text x="63.8" y="117.2">3.3V</text>
<text x="20.4" y="122.3">GND</text>
<text x="33.1" y="122.3">GND</text>
<text x="43.3" y="122.3">GND</text>
<text x="63.8" y="142.6">3.3V</text>
<text x="134.7" y="142.6">GND</text>
<text x="142.3" y="142.6">GND</text>
<text x="149.9" y="142.6">GND</text>
<text x="157.5" y="142.6">GND</text>
<text x="165.1" y="142.6">GND</text>
<text x="20.4" y="145.1">GND</text>
<text x="33.1" y="145.1">GND</text>
<text x="43.3" y="145.1">GND</text>
<text x="134.8" y="155.3">1.2V</text>
<text x="188" y="155.3">GND</text>
<text x="238.8" y="155.3">GND</text>
<text x="33.1" y="168">GND</text>
<text x="43.3" y="168">GND</text>
<text x="63.8" y="165.4">3.3V</text>
<text x="122" y="185.7">GND</text>
<text x="129.6" y="185.7">GND</text>
<text x="137.2" y="185.7">GND</text>
<text x="144.8" y="185.7">GND</text>
<text x="152.4" y="185.7">GND</text>
<text x="20.4" y="193.3">GND</text>
<text x="33.1" y="193.3">GND</text>
<text x="43.3" y="193.3">GND</text>
</g>
<g font-size="2.3" fill="#000080">
<text x="152.3" y="28.3">IC1</text>
<text x="223.4" y="28.3">IC2</text>
<text x="58.4" y="30.9">S1</text>
<text x="102.3" y="40.8">R1</text>
<text x="142.4" y="41.8">C1</text>
<text x="152.3" y="38.5">LM1117DTX-3.3_NOPB</text>
<text x="195.7" y="41.8">C2</text>
<text x="216" y="41.8">C3</text>
<text x="223.4" y="38.5">LM1117DTX-3.3_NOPB</text>
<text x="266.8" y="41.8">C4</text>
<text x="102.3" y="43.3">330</text>
<text x="142.4" y="44.3">100nF</text>
<text x="195.7" y="44.3">10uF</text>
<text x="216" y="44.3">100nF</text>
<text x="266.8" y="44.3">10uF</text>
<text x="20.3" y="51.2">J1</text>
<text x="58.4" y="49.1">09.03201.02</text>
<text x="20.3" y="61.3">1725656</text>
<text x="81.5" y="64.6">C5</text>
<text x="107.1" y="63.6">DS1</text>
<text x="81.5" y="67.2">47uF</text>
<text x="107.1" y="66.1">HSMG-C190</text>
<text x="187.9" y="66.4">IC3</text>
<text x="187.9" y="76.6">LM1117DTX-1.2_NOPB</text>
<text x="180.5" y="79.9">C6</text>
<text x="180.5" y="82.4">100nF</text>
<text x="228.7" y="79.9">C7</text>
<text x="228.7" y="82.4">10uF</text>
<text x="25.1" y="109.3">C8</text>
<text x="25.1" y="111.8">100nF/16V</text>
<text x="37.8" y="109.3">C9</text>
<text x="37.8" y="111.8">100nF/16V100nF/16V</text>
<text x="48" y="109.3">C10</text>
<text x="86.3" y="122.3">U1F</text>
<text x="205.7" y="122.3">U1G</text>
<text x="139.4" y="129.6">C11</text>
<text x="147" y="129.6">C12</text>
<text x="154.6" y="129.6">C13</text>
<text x="162.2" y="129.6">C14</text>
<text x="169.8" y="129.6">C15</text>
<text x="25.1" y="132.2">C16</text>
<text x="25.1" y="134.7">100nF/16V</text>
<text x="37.8" y="132.2">C17</text>
<text x="37.8" y="134.7">100nF/16V100nF/16V</text>
<text x="48" y="132.2">C18</text>
<text x="139.4" y="132.2">100nF/16V</text>
<text x="147" y="132.2">100nF/16V</text>
<text x="154.6" y="132.2">100nF/16V</text>
<text x="162.2" y="132.2">100nF/16V</text>
<text x="169.8" y="132.2">100nF/16V</text>
<text x="205.7" y="145.1">XC6SLX4-3TQG144C</text>
<text x="37.8" y="155">C19</text>
<text x="48" y="155">C20</text>
<text x="37.8" y="157.5">100nF/16V100nF/16V</text>
<text x="86.3" y="162.9">XC6SLX4-3TQG144C</text>
<text x="126.7" y="172.8">C21</text>
<text x="134.3" y="172.8">C22</text>
<text x="141.9" y="172.8">C23</text>
<text x="149.5" y="172.8">C24</text>
<text x="157.2" y="172.8">C25</text>
<text x="126.7" y="175.3">100nF/16V</text>
<text x="134.3" y="175.3">100nF/16V</text>
<text x="141.9" y="175.3">100nF/16V</text>
<text x="149.5" y="175.3">100nF/16V</text>
<text x="157.2" y="175.3">100nF/16V</text>
<text x="25.1" y="180.4">C26</text>
<text x="25.1" y="182.9">100nF/16V</text>
<text x="37.8" y="180.4">C27</text>
<text x="37.8" y="182.9">100nF/16V100nF/16V</text>
<text x="48" y="180.4">C28</text>
</g>
<g font-size="1.8" fill="#000080">
<text x="201.8" y="183.2">Title:</text>
<text x="208.2" y="183.2">Power Supply FPGA</text>
<text x="201.8" y="190.8">Size:</text>
<text x="201.8" y="187">Project:</text>
<text x="224.7" y="190.8">Reference: Sources</text>
<text x="247.5" y="190.8">Revision:A</text>
<text x="201.8" y="194.6">Date:</text>
<text x="208.2" y="194.6">24/09/2021</text>
<text x="224.7" y="194.6">Drawn by: Edward PAEZ</text>
<text x="247.5" y="194.6">Sheet: 2</text>
<text x="257.2" y="194.6">of</text>
<text x="261.5" y="194.6">9</text>
</g>
</svg>
